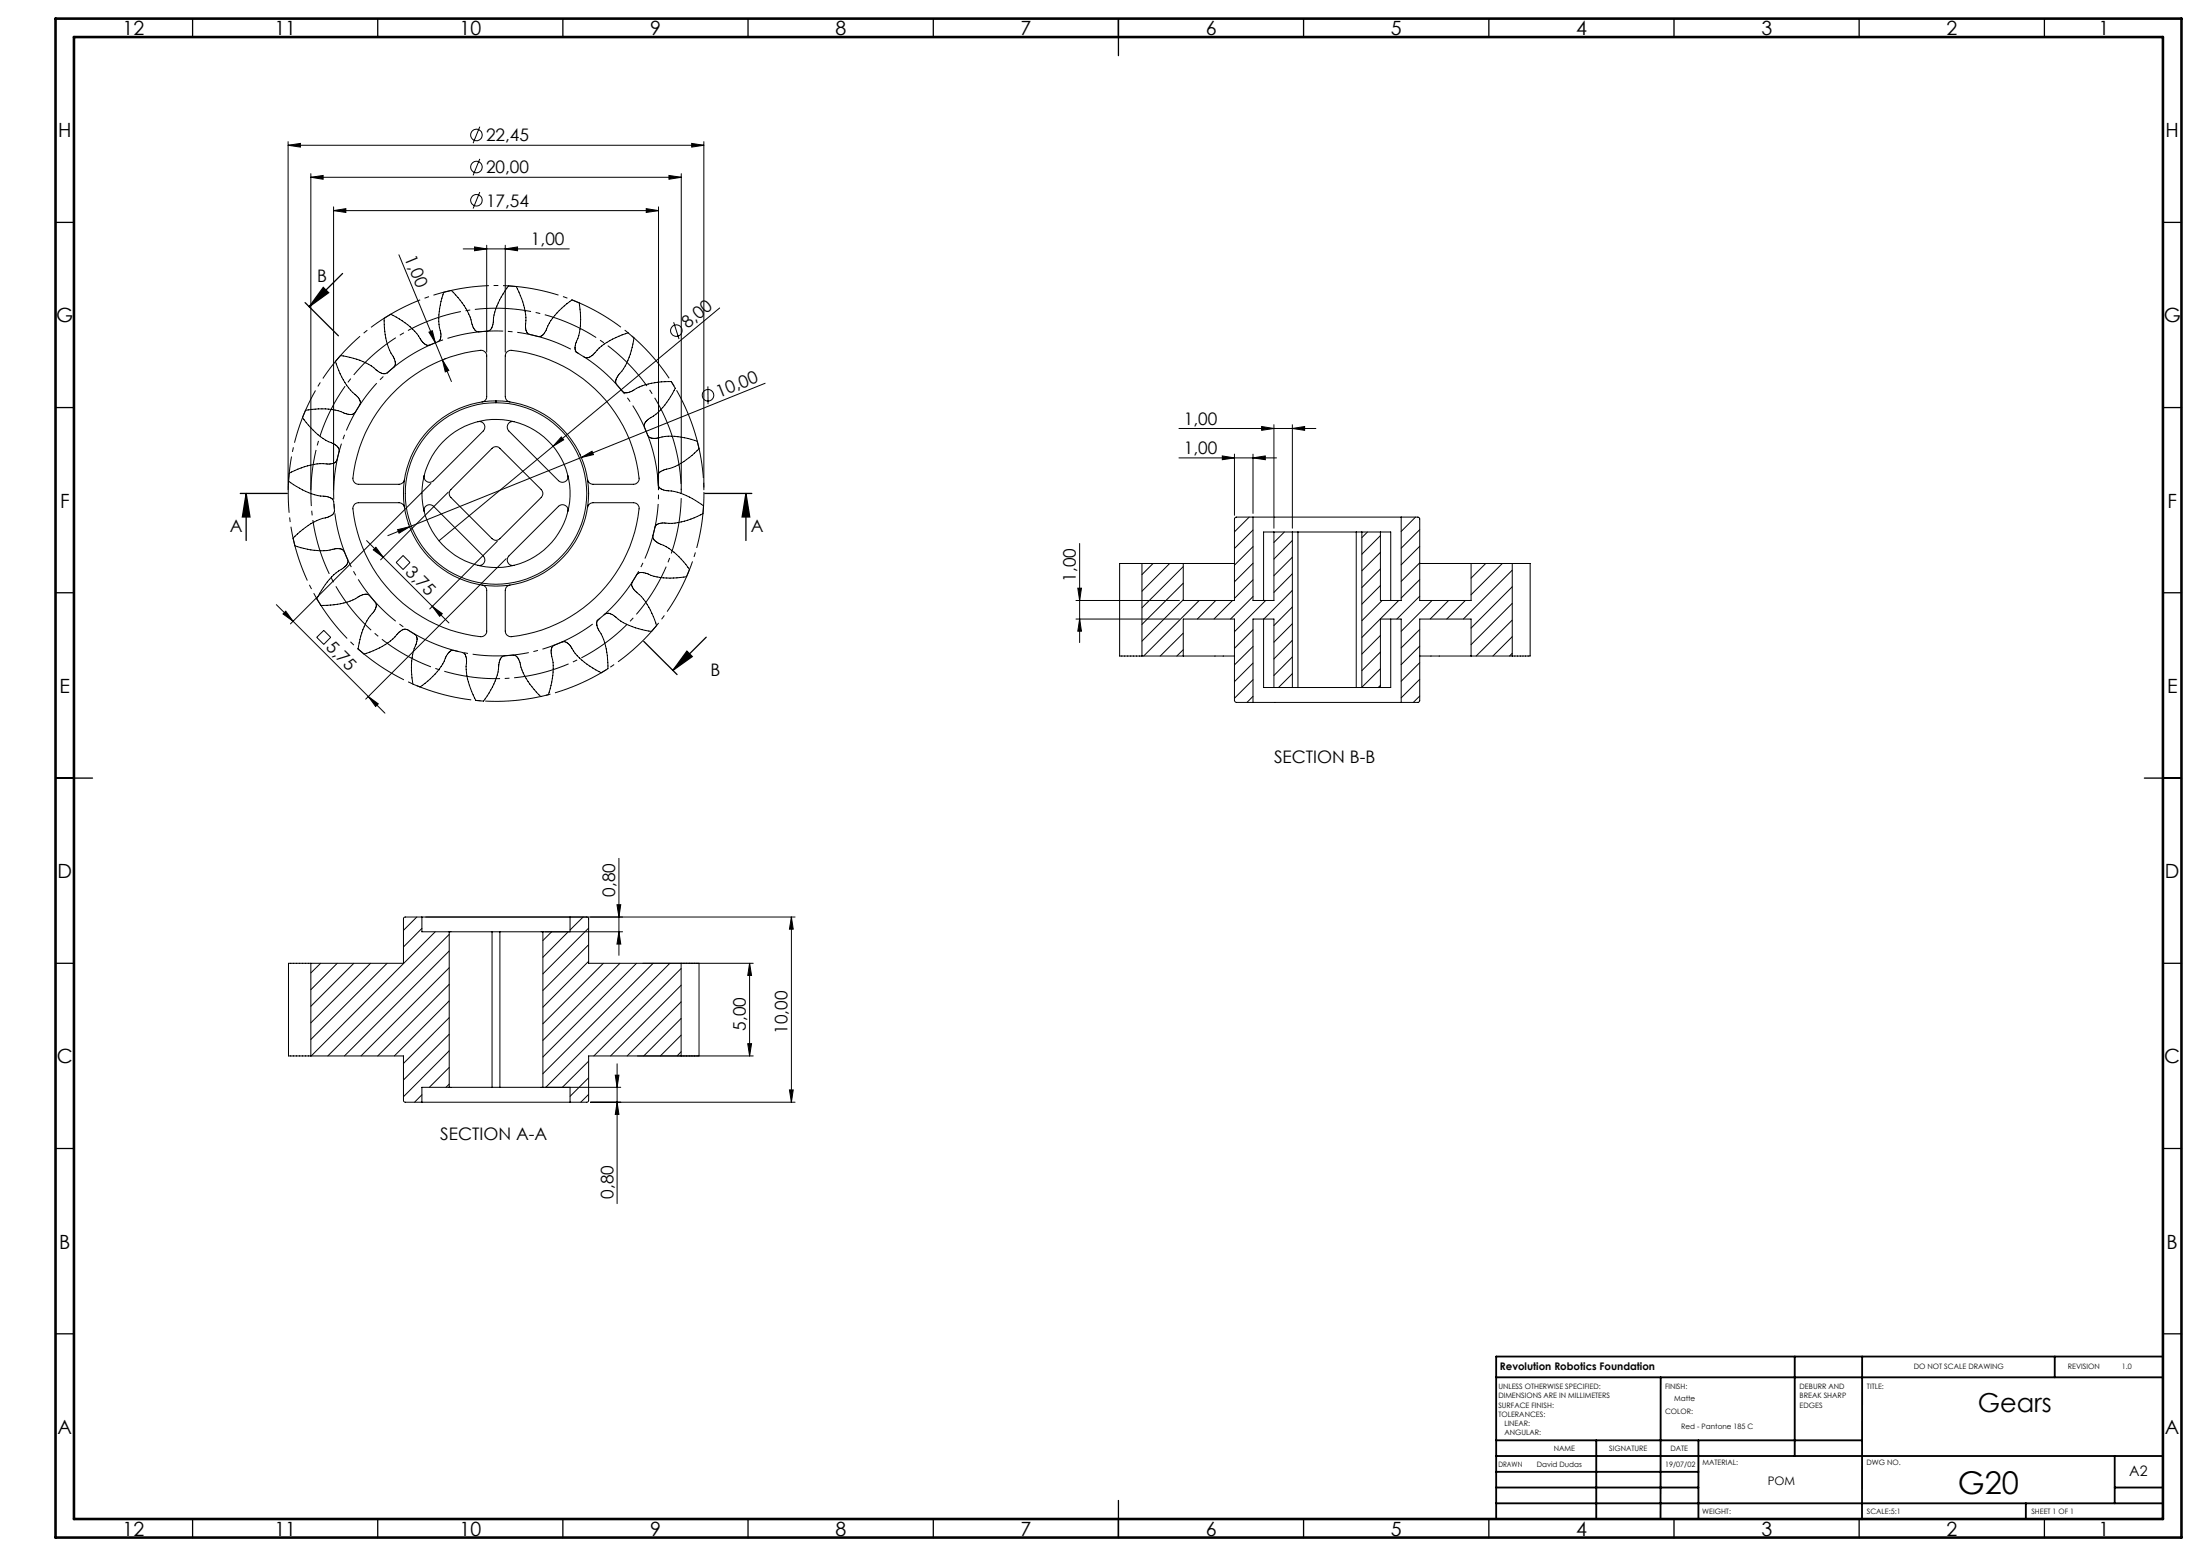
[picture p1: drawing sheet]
<svg xmlns="http://www.w3.org/2000/svg" width="594mm" height="420mm" viewBox="0 0 594 420" stroke-linecap="round" stroke-linejoin="round" font-family="sans-serif">
<g fill="none" stroke="#000" stroke-width=".27">
<path d="M77.8 39.2l3.3-.5v1zM77.8 38.2v94M77.8 39.2h112.2M129.5 34.2l-1.8 4.4M186.8 38.7l3.2 .5-3.2 .5zM190 38.2v94M83.9 47.9l3.3-.5v1zM83.9 46.9v85.3M83.9 47.9h100M90.1 56.9l3.3-.6v1zM90.1 55.8v76.4M90.1 56.9h87.7"/>
<path d="M129.5 42.9l-1.8 4.4M129.5 51.8l-1.8 4.5M174.5 56.3l3.3 .6-3.3 .4zM177.8 55.8v76.4M180.6 47.4l3.3 .5-3.3 .5zM183.9 46.9v85.3M107.7 68.8l9.8 23.7M125.1 67.2h28.6M128.1 66.7l3.3 .5-3.3 .5zM131.4 66.2v28.9M136.4 67.2l3.3-.5v1zM136.4 66.2v28.9"/>
<path d="M91.9 96a18.5 18.5 0 0 1 10.7 4.5l1 .4 .9-.2 1.9-1.6a2.57 2.57 0 0 0-.4-3.1 17.4 17.4 0 0 1-2.3-10.1l1.8-1.1 .7 .3a18.5 18.5 0 0 1 8 7.3l.9 .7 .9 .1 2.3-1 .4-.4a4 4 0 0 0-.1-3.4 19.1 19.1 0 0 1 1.2-9.5l2-.5 .6 .5a18.8 18.8 0 0 1 5.3 9.4l.7 1 .9 .3 3-.4a4.4 4.4 0 0 0 .9-3.4 20.7 20.7 0 0 1 4.1-8.6l2.1 .1 .3 .7a18.4 18.4 0 0 1 2.2 10.6l.4 1.1a4.3 4.3 0 0 0 3.7 1.1 3.8 3.8 0 0 0 1.9-2.8 20.5 20.5 0 0 1 6.5-7.1l2 .9 .1 .7a18.4 18.4 0 0 1-1.2 10.8l.1 1.4 .4 .5 2.1 1.3a2.78 2.78 0 0 0 2.8-1.3 18.9 18.9 0 0 1 8.9-5.4l1.6 1.4-.1 .8a18.2 18.2 0 0 1-4.5 9.8l-.4 1.1 .3 .9 2.1 2.2a4.1 4.1 0 0 0 3.2-1.2 19.8 19.8 0 0 1 9.4-1.8l1.1 1.8-.3 .6a18.6 18.6 0 0 1-7.3 8.1l-.7 .9v.9l.9 2.3 .4 .4a4.4 4.4 0 0 0 3.5 0 20.1 20.1 0 0 1 9.4 1.1l.5 2-.5 .6a18.3 18.3 0 0 1-9 5.2l-1 .5-.5 .5-.1 .6 .1 2.5a3.1 3.1 0 0 0 3.6 1.5 20.2 20.2 0 0 1 8.6 4l-.1 2.2-.7 .3a18.3 18.3 0 0 1-10.6 2.2l-1.3 .5-.4 .6-.5 2.3v.7l.3 .4 1.1 .9a17.8 17.8 0 0 1 8.5 7.1l-.9 2-.7 .1a18.3 18.3 0 0 1-10.8-1.2h-1.1l-.8 .5-1.2 2.1a2.53 2.53 0 0 0 1.3 2.8 18.5 18.5 0 0 1 5.3 8.9l-1.4 1.5-.7-.1a18.2 18.2 0 0 1-9.9-4.4l-1.1-.4-.9 .3-1.8 1.5-.4 .6a4.1 4.1 0 0 0 1.2 3.2 19.8 19.8 0 0 1 1.8 9.4l-1.8 1.1-.6-.3a18.6 18.6 0 0 1-8-7.3l-.9-.7h-1l-2.2 .9-.5 .4a4.4 4.4 0 0 0 .1 3.4 19.9 19.9 0 0 1-1.1 9.5l-2.1 .5-.5-.5a18.5 18.5 0 0 1-5.4-9.4l-.9-1.1a4.2 4.2 0 0 0-3.8 .5 7.3 7.3 0 0 0-.9 3.9 21.7 21.7 0 0 1-3.9 7.8l-2.1-.1-.4-.7a17.8 17.8 0 0 1-2.2-10.6l-.5-1.4-.5-.3-2.4-.5a2.63 2.63 0 0 0-2.3 2.1 17.3 17.3 0 0 1-6.8 7.7l-1.9-.7-.1-.8a18.4 18.4 0 0 1 1.1-10.7v-1.5l-2.5-1.7a2.53 2.53 0 0 0-2.8 1.3 17.7 17.7 0 0 1-8.9 5.2l-1.6-1.3 .1-.7a18.2 18.2 0 0 1 4.4-9.9l.4-1.1-.2-.9-1.6-1.9-.5-.3a4.1 4.1 0 0 0-3.3 1.2 20 20 0 0 1-9.4 1.8l-1.1-1.8 .4-.6a18.8 18.8 0 0 1 7.2-8.1l.7-.9 .1-.9-1-2.2-.4-.5a4.3 4.3 0 0 0-3.4 .1 19.9 19.9 0 0 1-9.5-1.2l-.5-2 .5-.5a16.9 16.9 0 0 1 8.3-5l.4-.1a2.47 2.47 0 0 0 2-1.8l-.4-3.1a4.6 4.6 0 0 0-3.3-.9 20.2 20.2 0 0 1-8.7-4.1l.2-2 .6-.4a18.6 18.6 0 0 1 10.6-2.2l1.2-.3 .5-.7 .6-2.4-.1-.6a3.8 3.8 0 0 0-2.8-2 20.2 20.2 0 0 1-7-6.5l.8-1.9 .7-.2a18 18 0 0 1 10.8 1.2l1.4-.1 .5-.4 1.3-2.1a2.62 2.62 0 0 0-1.4-2.7 19.3 19.3 0 0 1-5.2-8.9zM115.8 89.7l.9-.4 .8 3.2zM117.5 92.5l2 4.6M119.5 97.1l1.7 2.9-1 .4zM119.5 97.1l2.4 5.9M120.4 96.7l-.4 .2M181.9 87l1.4 4.5M194.3 83.1l-45 37.4M129 113.8a1.5 1.5 0 0 1 1.7 .7 1.5 1.5 0 0 1-.2 1.8l-13.4 13.5a1.52 1.52 0 0 1-1.9 .2 1.52 1.52 0 0 1-.7-1.7M130.1 108.5a1.46 1.46 0 0 0 1.3-1.5v-10.9a1.51 1.51 0 0 0-1.6-1.5 38.6 38.6 0 0 0-34.4 35.1l.5 .7 .9 .3h10.9a1.61 1.61 0 0 0 1.5-1.3M133.9 108.2v.5M137.7 108.5a1.46 1.46 0 0 1-1.3-1.5v-10.9a1.51 1.51 0 0 1 1.7-1.5 38.6 38.6 0 0 1 34.4 35.1l-.6 .7-.8 .3h-11a1.53 1.53 0 0 1-1.5-1.3"/>
<path d="M138.8 113.8a1.5 1.5 0 0 0-1.7 .7 1.5 1.5 0 0 0 .3 1.8l13.4 13.5a1.51 1.51 0 0 0 1.8 .2 1.51 1.51 0 0 0 .7-1.7M151.6 118l.6 .7-2.9 1.8zM191.1 104.3l.1 4.8M206.6 103.5l-49.6 20M318.3 115.7h37M340.6 115.1l3.4 .6-3.4 .5zM344 114.6v28M348.9 115.7l3.3-.6v1.1zM348.9 114.6v28M109.2 137a1.63 1.63 0 0 0-1.5-1.3h-10.9a1.51 1.51 0 0 0-1.5 1.7 38.6 38.6 0 0 0 35.1 34.4l.5-.3 .5-.8v-11.3a1.46 1.46 0 0 0-1.3-1.5M114.5 138.1a1.53 1.53 0 0 1 .7-1.7 1.53 1.53 0 0 1 1.9 .2l13.4 13.5a1.51 1.51 0 0 1 .2 1.8 1.51 1.51 0 0 1-1.7 .7M116.3 130.5l-37.9 37.9"/>
<path d="M121 132.8l-18.2 18.3M132.9 121a1.45 1.45 0 0 1 2.1 0l11.1 11.1a1.49 1.49 0 0 1 0 2.2l-11.1 11.1a1.45 1.45 0 0 1-2.1 0l-11.2-11.1a1.49 1.49 0 0 1 0-2.2zM149.3 120.5l-30.8 25.5M153.3 138.1a1.5 1.5 0 0 0-.7-1.7 1.5 1.5 0 0 0-1.8 .2l-13.4 13.5a1.5 1.5 0 0 0-.3 1.8 1.5 1.5 0 0 0 1.7 .7M156.6 122.6l.1 .3M157 123.5l2.8-1.7 .4 .9zM157 123.5l-46.4 18.7M158.6 137a1.54 1.54 0 0 1 1.5-1.3h11a1.46 1.46 0 0 1 1.4 1.7 38.6 38.6 0 0 1-35 34.4l-.8-.6-.3-.9v-10.9a1.46 1.46 0 0 1 1.3-1.5M318.3 123.6h26.4M330 123.1l3.3 .5-3.3 .5zM333.3 122.6v16.5M337.3 139.6l-4 4"/>
<path d="M338.3 123.6l3.3-.5v1zM338.3 139.6h-4.5l-.3 .1-.2 .4v22h-13.8v-10M338.3 139.6h40M338.3 139.6v22.5h5.7v-18.5M338.3 122.6v16M378.3 139.6h4.5l.5 .3v22.2h13.9v-10M378.3 139.6v22.5h-5.6v-18.5M382.2 139.6l-3.9 3.9M99 145.9l4.5 4.5M100.8 148.4l.7-.7 2 2.7zM103.5 150.4l17.7 17.8M107.4 143l3.2-.8-2.9 1.7z"/>
<path d="M108.8 149.9l1.9 1.9-1.9 1.9-1.8-1.9zM110.2 141.3l.2 .3M110.6 142.2l-5.9 2.4M134.3 146.1l-18.3 18.3M136.7 150.8l-38 37.9M291 158.8h1l-.5 3.3zM291.5 146.7v26.7M308.3 152.1v25M311.3 152.1l-3 3M315.8 152.1l-7.5 7.5M319.5 152.1h13.8M319.5 152.1h-17.2v25h17.2"/>
<path d="M319.5 152.9l-11.2 11.2M319.5 157.4l-11.2 11.1M338.3 143.1l-5 4.9M338.3 147.5l-5 5.1M338.3 152l-5 5M338.3 156.5l-5 5M344 143.6h-2.8v18.5M344 143.6h4.9M346.8 143.6l-2.8 2.8M348.9 143.6h1.5M348.9 143.6v42M348.9 145.9l-4.9 5"/>
<path d="M348.9 150.4l-4.9 5M348.9 154.9l-4.9 5M348.9 159.4l-7.7 7.7M350.4 143.6h15.8M350.4 143.6v42M366.2 143.6h1.5M366.2 143.6v42M367.7 143.6h5M367.7 143.6v42M369.2 143.6l-1.5 1.5M372.7 143.6h2.8v18.5M372.7 144.6l-5 5"/>
<path d="M372.7 149.1l-5 5M372.7 153.6l-5 5M372.7 158.1l-5 5M383.3 152.1h13.9M383.3 143l-5 5M383.3 147.4l-5 5.1M383.3 151.9l-5 5M383.3 156.4l-5 5M397.2 152.1h15.9v25h-15.9M401.1 152.1l-3.9 4M405.6 152.1l-8.4 8.4M408.3 152.1v25"/>
<path d="M408.3 153.9l-13.2 13.2M408.3 158.4l-11.1 11.1M74.6 163.2l4.5 4.5M76.4 165.7l.8-.7 1.9 2.7zM79.1 167.7l24.8 24.8M85.5 172l1.9-1.8 1.9 1.8-1.9 1.9zM116.7 163.7l2.7 1.9-.7 .8zM290.5 162.1h28M290.5 167.1h28M291.5 167.1l.5 3.3h-1zM319.5 177.1v-10h13.8v22l.5 .5h4.5M319.5 177.1h13.8"/>
<path d="M319.5 161.9l-11.2 11.2M319.5 170.9l-6.2 6.2M319.5 175.4l-1.8 1.7M323.8 162.1l-15 15M328.3 162.1l-5 5M332.8 162.1l-5 5M338.3 179l-5 5M338.3 161l-6.1 6.1M338.3 170l-5 5M338.3 174.5l-5 5M341.2 167.1v18.5h2.8M341.7 162.1l-8.4 8.4"/>
<path d="M348.9 168.4l-4.9 4.9M348.9 163.8l-4.9 5.1M348.9 172.8l-4.9 5.1M348.9 177.3l-4.9 5M372.7 171.5l-5 5M372.7 176l-5 5M373.2 162.1l-5.5 5.5M375.5 167.1v18.5h-2.8M377.6 162.1l-9.9 10M383.3 177.1h13.9M383.3 160.9l-6.1 6.2M383.3 169.9l-5 5"/>
<path d="M383.3 174.4l-5 5M383.3 178.9l-5 5M386.6 162.1l-8.3 8.3M391.1 162.1l-4.9 5M395.6 162.1l-5 5M397.2 177.1v-10h-13.9v22.2l-.5 .3h-4.5M408.3 162.9l-11.1 11.1M408.3 167.4l-9.7 9.7M408.3 171.9l-5.2 5.2M408.3 176.3l-.7 .8M99.4 188l2.7 2-.7 .7zM338.3 189.6h40"/>
<path d="M338.3 183.5l-5 5M338.3 187.9l-1.6 1.7M344 185.6v-18.5h-5.7v22.5M344 185.6h4.9M348.9 185.6h1.5M348.9 181.8l-3.7 3.8M350.4 185.6h15.8M366.2 185.6h1.5M367.7 185.6h5M372.7 185.6v-18.5h5.6v22.5M372.7 180.5l-5 5M372.7 185l-.6 .6"/>
<path d="M383.3 183.4l-5 5M383.3 187.9l-1.7 1.7M167.1 231.7v26.2M112.5 247.5l-3.6 3.6M113.9 247.5h-4.6l-.3 .3-.1 12.2h-31v25h31l.1 12.3 .3 .2h4.6M113.9 247.5h40v4M113.9 247.5v4h7.4M113.9 250.6l-5 5M114.9 247.5h99.8M117.5 251.5l-33.5 33.5M121.3 251.5h11.6M121.3 251.5v42"/>
<path d="M121.3 252.2l-32.8 32.8M121.3 256.7l-28.3 28.3M132.9 251.5h2.1M132.9 251.5v42M135 251.5h11.6M135 251.5v42M146.6 251.5v42M148.9 251.5l-2.3 2.4M153.4 251.5l-6.8 6.9M157.4 247.5l-3.5 3.5M158.4 247.5l.5 .4v12.1h44.5M158.9 250.5l-12.3 12.4"/>
<path d="M158.9 255l-12.3 12.4M158.9 259.5l-12.3 12.4M166.6 244.2h1l-.5 3.3zM167.1 251.5l.5 3.3h-1zM168.1 251.5h-21.5M213.7 247.5v50M213.7 247.5l.5 3.3h-1.1zM83.9 260v25M86.6 260l-2.7 2.6M91.1 260l-7.2 7.1M95.5 260l-11.6 11.6M100 260l-16.1 16.1"/>
<path d="M104.5 260l-20.6 20.6M121.3 261.2l-23.8 23.8M121.3 265.7l-19.3 19.3M121.3 270.2l-14.8 14.8M121.3 274.7l-12.4 12.3M121.3 279.2l-12.4 12.3M162.9 260l-16.3 16.3M167.4 260l-20.8 20.8M171.9 260l-25.3 25.3M176.4 260l-29.8 29.8M180.9 260l-33.5 33.5M183.9 261.4l-23.6 23.6"/>
<path d="M183.9 265.9l-19 19.1M183.9 270.4l-14.6 14.6M183.9 274.9l-10.1 10.1M183.9 279.4l-5.6 5.6M183.9 260v25M188.7 260v25M202.4 260v25M202.4 260l.5 3.3h-1zM113.9 297.5h40M113.9 295.5l-2 2M121.3 293.5h11.6M121.3 293.5h-7.4v4"/>
<path d="M121.3 283.7l-12.4 12.3M121.3 288.1l-5.4 5.4M121.3 292.6l-.9 .9M132.9 293.5h2.1M135 293.5h11.6M146.6 293.5h21M153.9 293.5v4M158.9 286.4l-7.1 7.1M158.9 290.9l-5 5M158.9 295.4l-2.1 2.1M159.4 297.5h55.3M166.1 290.2h1l-.5 3.3z"/>
<path d="M166.6 287.1v37.8M166.6 297.5l.5 3.3h-1zM183.9 283.9l-1.1 1.1M201.9 281.7h1l-.5 3.3zM203.4 285h-44.5v12.3l-.4 .2h-4.6M213.1 294.2h1.1l-.5 3.3z"/>
<circle cx="128.6" cy="36.4" r="1.56"/>
<circle cx="128.7" cy="45.1" r="1.55"/>
<circle cx="128.7" cy="54.1" r="1.55"/>
<circle cx="182.6" cy="89.2" r="1.55"/>
<circle cx="191.2" cy="106.7" r="1.57"/>
<circle cx="133.9" cy="133.2" r="20"/>
<circle cx="133.9" cy="133.2" r="24.5"/>
<circle cx="133.9" cy="133.2" r="25"/>
</g>
<g fill="none" stroke="#000" stroke-width=".35">
<path d="M52 5v5M102 5v5M152 5v5M202 5v5M252 5v5M302 5v10M352 5v5M402 5v5M452 5v5M502 5v5M552 5v5M15 60h5"/>
<path d="M87.3 77.6l1.4 1.4-5.2 3.8zM92.5 73.8l-9 9M584 60h5M82.4 81.7l9 8.9M15 110h5M584 110h5M64.9 133.2h12.7M66.5 133.2l1 6.3h-2.1zM66.5 133.2v12.7M190.3 133.2h12.7M201.4 133.2l1 6.3h-2zM201.4 133.2v12.7"/>
<path d="M15 160h5M173.8 173.1l9 9M185.5 175.8l1.4 1.4-5.2 3.8zM190.7 172l-9 9M584 160h5M15 210h10M579 210h10M15 260h5M584 260h5M15 310h5M584 310h5M15 360h5"/>
<path d="M584 360h5M52 410v5M102 410v5M152 410v5M202 410v5M252 410v5M302 405v10M352 410v5M402 410v5M452 410v5M502 410v5M552 410v5"/>
</g>
<path d="M175.9 120.4a43.9 43.9 0 0 0-73.5-17.7 43.9 43.9 0 0 0 20.2 72.9 43.9 43.9 0 0 0 53.9-53l-.6-2.2" fill="none" stroke="#000" stroke-width=".27" stroke-dasharray="15.2 1.3 1.3 1.3" stroke-dashoffset="3.2" stroke-linecap="butt"/>
<path d="M181.8 118.6a50 50 0 0 0-83.8-20.1 50 50 0 0 0 23 83 50 50 0 0 0 61.5-60.4l-.7-2.5" fill="none" stroke="#000" stroke-width=".27" stroke-dasharray="15.2 1.3 1.3 1.3" stroke-dashoffset="2.9" stroke-linecap="butt"/>
<path d="M187.6 116.8a56.1 56.1 0 0 0-94-22.6 56.1 56.1 0 0 0 25.8 93.2 56.1 56.1 0 0 0 69-67.8l-.8-2.8" fill="none" stroke="#000" stroke-width=".27" stroke-dasharray="15.2 1.3 1.3 1.3" stroke-dashoffset="2.8" stroke-linecap="butt"/>
<g fill="none" stroke="#000" stroke-width=".5">
<path d="M404 371.8h180M448.4 371.8l-.1 38.3M484.6 366.2v26.8M502.8 366.2l-.1 43.9M554.8 366.2v5.6M584 366.2h-180v43.8M404 388.8h98.8M404 397.3h54.6M404 393h180M431 388.8v21.2M458.6 388.8v21.2M571 393v12.8"/>
<path d="M404 405.8h180M404 401.5h54.6M547 405.8v4.2M571 401.5h13"/>
</g>
<path d="M15 5h574v410h-574zM20 10h564v400h-564z" fill="none" stroke="#000" stroke-width=".7"/>
<g fill="#000">
<path d="M151.6 118l.6 .7-2.9 1.8z"/>
<path d="M83.9 47.9l3.3-.5v1zM180.6 47.4l3.3 .5-3.3 .5zM77.8 39.2l3.3-.5v1zM186.8 38.7l3.2 .5-3.2 .5zM90.1 56.9l3.3-.6v1zM174.5 56.3l3.3 .6-3.3 .4z"/>
<path d="M128.1 66.7l3.3 .5-3.3 .5zM136.4 67.2l3.3-.5v1z"/>
<path d="M119.5 97.1l1.7 2.9-1 .4zM115.8 89.7l.9-.4 .8 3.2z"/>
<path d="M340.6 115.1l3.4 .6-3.4 .5zM348.9 115.7l3.3-.6v1.1z"/>
<path d="M201.4 133.2l1 6.3h-2zM66.5 133.2l1 6.3h-2.1zM87.3 77.6l1.4 1.4-5.2 3.8zM185.5 175.8l1.4 1.4-5.2 3.8z"/>
<path d="M330 123.1l3.3 .5-3.3 .5zM338.3 123.6l3.3-.5v1z"/>
<path d="M100.8 148.4l.7-.7 2 2.7zM116.7 163.7l2.7 1.9-.7 .8z"/>
<path d="M107.4 143l3.2-.8-2.9 1.7zM157 123.5l2.8-1.7 .4 .9z"/>
<path d="M76.4 165.7l.8-.7 1.9 2.7zM99.4 188l2.7 2-.7 .7z"/>
<path d="M291 158.8h1l-.5 3.3zM291.5 167.1l.5 3.3h-1z"/>
<path d="M167.1 251.5l.5 3.3h-1zM166.6 244.2h1l-.5 3.3z"/>
<path d="M202.4 260l.5 3.3h-1zM201.9 281.7h1l-.5 3.3zM213.7 247.5l.5 3.3h-1.1zM213.1 294.2h1.1l-.5 3.3zM166.1 290.2h1l-.5 3.3zM166.6 297.5l.5 3.3h-1z"/>
</g>
<text font-size="8.5" x="528.6" y="403.2">G20</text>
<text font-size="7.1" x="534" y="381">Gears</text>
<g font-size="5.3">
<text x="33.1" y="9.5">12</text>
<text x="74.1" y="9.5">11</text>
<text x="124.1" y="9.5">10</text>
<text x="175.6" y="9.5">9</text>
<text x="225.6" y="9.5">8</text>
<text x="275.6" y="9.5">7</text>
<text x="325.6" y="9.5">6</text>
<text x="375.6" y="9.5">5</text>
<text x="425.6" y="9.5">4</text>
<text x="475.6" y="9.5">3</text>
<text x="525.6" y="9.5">2</text>
<text x="566.6" y="9.5">1</text>
<text x="15.7" y="37">H</text>
<text x="584.7" y="37">H</text>
<text x="15.2" y="87">G</text>
<text x="584.2" y="87">G</text>
<text x="16.2" y="137">F</text>
<text x="585.2" y="137">F</text>
<text x="16.1" y="187">E</text>
<text x="585.1" y="187">E</text>
<text x="15.5" y="237">D</text>
<text x="584.5" y="237">D</text>
<text x="15.4" y="287">C</text>
<text x="584.4" y="287">C</text>
<text x="16" y="337">B</text>
<text x="585" y="337">B</text>
<text x="15.5" y="387">A</text>
<text x="584.5" y="387">A</text>
<text x="33.1" y="414.5">12</text>
<text x="74.1" y="414.5">11</text>
<text x="124.1" y="414.5">10</text>
<text x="175.6" y="414.5">9</text>
<text x="225.6" y="414.5">8</text>
<text x="275.6" y="414.5">7</text>
<text x="325.6" y="414.5">6</text>
<text x="375.6" y="414.5">5</text>
<text x="425.6" y="414.5">4</text>
<text x="475.6" y="414.5">3</text>
<text x="525.6" y="414.5">2</text>
<text x="566.6" y="414.5">1</text>
</g>
<g font-size="4.7">
<text x="131.2" y="38.1">22,45</text>
<text x="131.2" y="46.8">20,00</text>
<text x="131.2" y="55.8">17,54</text>
<text x="109.1" y="69.5" transform="rotate(68 109.1 69.5)">1,00</text>
<text x="143.4" y="66.2">1,00</text>
<text x="85.6" y="76.1">B</text>
<text x="185.7" y="88.9" transform="rotate(-40 185.7 88.9)">8,00</text>
<text x="194.2" y="107.3" transform="rotate(-22 194.2 107.3)">10,00</text>
<text x="319.6" y="114.6">1,00</text>
<text x="319.6" y="122.6">1,00</text>
<text x="62" y="143.7">A</text>
<text x="202.7" y="143.7">A</text>
<text x="109.3" y="154.6" transform="rotate(45 109.3 154.6)">3,75</text>
<text x="290.5" y="157" transform="rotate(-90 290.5 157)">1,00</text>
<text x="87.8" y="174.9" transform="rotate(45 87.8 174.9)">5,75</text>
<text x="191.9" y="182.3">B</text>
<text x="344" y="205.9">SECTION B-B</text>
<text x="166.1" y="242" transform="rotate(-90 166.1 242)">0,80</text>
<text x="201.4" y="278.2" transform="rotate(-90 201.4 278.2)">5,00</text>
<text x="212.7" y="279.1" transform="rotate(-90 212.7 279.1)">10,00</text>
<text x="118.9" y="307.8">SECTION A-A</text>
<text x="165.6" y="323.6" transform="rotate(-90 165.6 323.6)">0,80</text>
</g>
<text font-size="3.9" x="574.9" y="398.5">A2</text>
<text font-size="3.2" x="477.3" y="400.9">POM</text>
<text font-size="2.8" x="405" y="369.9">Revolution Robotics Foundation</text>
<g font-size="2">
<text x="516.7" y="369.6">DO NOT SCALE DRAWING</text>
<text x="558.3" y="369.6">REVISION</text>
<text x="572.9" y="369.6">1.0</text>
<text x="404.6" y="374.9">UNLESS OTHERWISE SPECIFIED:</text>
<text x="404.6" y="377.4">DIMENSIONS ARE IN MILLIMETERS</text>
<text x="449.6" y="374.9">FINISH:</text>
<text x="485.9" y="374.9">DEBURR AND</text>
<text x="485.9" y="377.4">BREAK SHARP</text>
<text x="504.1" y="374.9">TITLE:</text>
<text x="404.6" y="379.9">SURFACE FINISH:</text>
<text x="404.6" y="382.4">TOLERANCES:</text>
<text x="449.6" y="381.8">COLOR:</text>
<text x="452" y="378.3">Matte</text>
<text x="485.9" y="379.9">EDGES</text>
<text x="406.2" y="384.9">LINEAR:</text>
<text x="406.2" y="387.4">ANGULAR:</text>
<text x="453.9" y="385.7">Red - Pantone 185 C</text>
<text x="404.6" y="396">DRAWN</text>
<text x="414.9" y="396">David Dudas</text>
<text x="419.5" y="391.8">NAME</text>
<text x="434.5" y="391.7">SIGNATURE</text>
<text x="449.6" y="395.9">19/07/02</text>
<text x="451" y="391.7">DATE</text>
<text x="459.6" y="395.5">MATERIAL:</text>
<text x="504" y="395.5">DWG NO.</text>
<text x="459.6" y="408.5">WEIGHT:</text>
<text x="504.1" y="408.6">SCALE:5:1</text>
<text x="548.5" y="408.6">SHEET 1 OF 1</text>
</g>
</svg>
